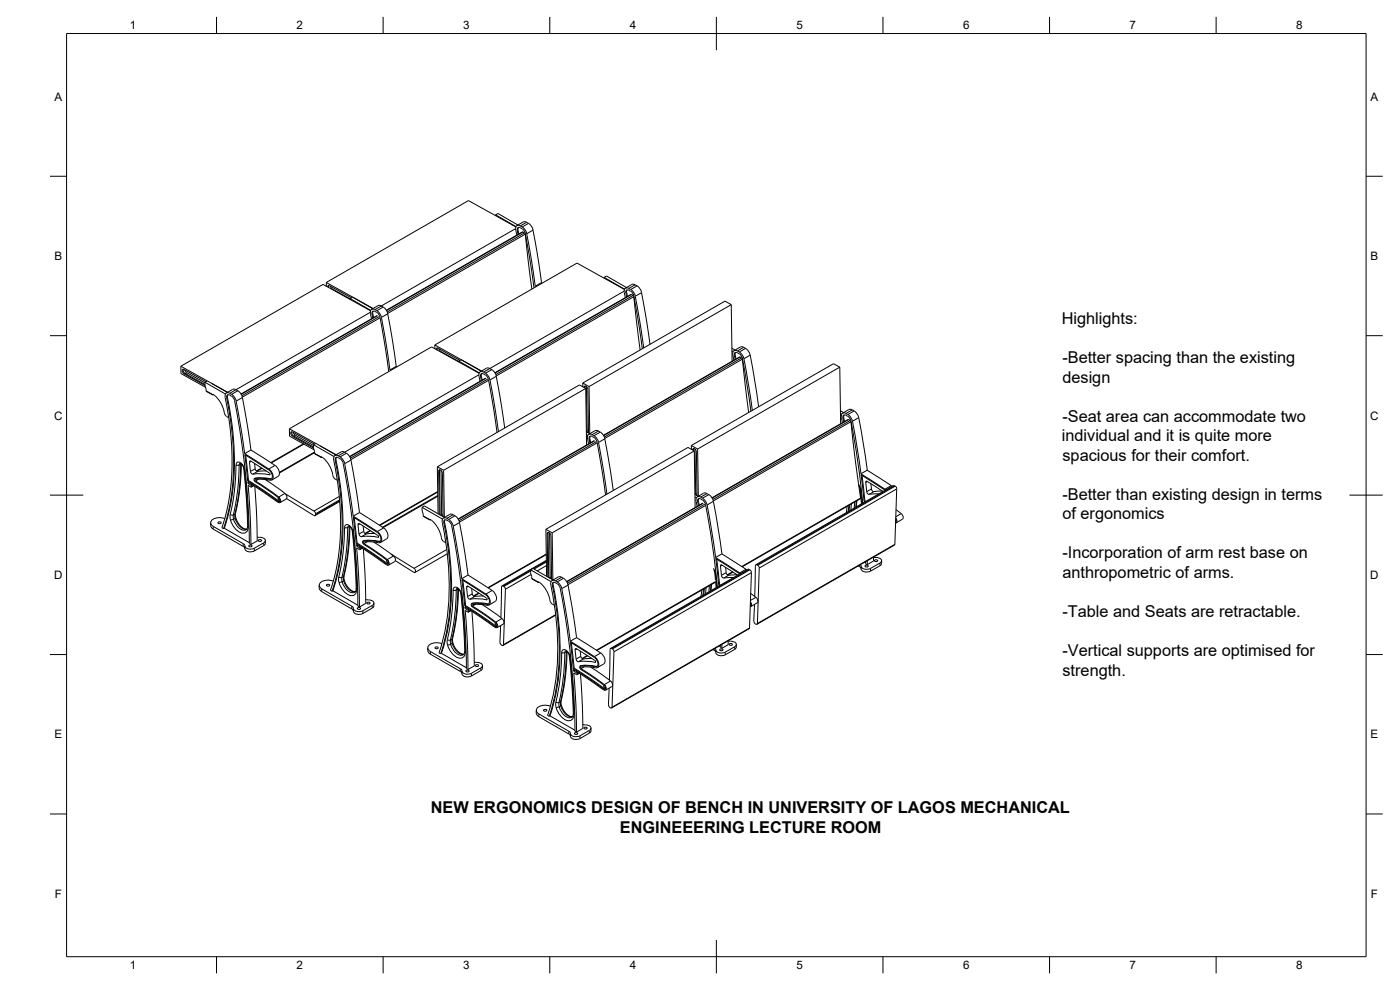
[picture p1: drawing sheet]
<svg xmlns="http://www.w3.org/2000/svg" width="420mm" height="297mm" viewBox="0 0 420 297" stroke-linecap="round" stroke-linejoin="round" font-family="sans-serif">
<!-- layer: Visible -->
<g fill="none" stroke="#000" stroke-width=".3">
<path d="M148.7 64.5l.7-.4 6 3.4M148.7 64.5v.2M148.7 64.5l6.2 3.5M154.7 68.6l-40.3 23.2 1.3 1 .7 1.4 2.5 15.7M154.8 69.1l.3 1.5M154.8 69a.94 .94 0 0 1 .1-1.2 .94 .94 0 0 1 1.2 0l1 .6 .9 1.2 1.2 6.9 1.4 9.4M154.8 68.1l-14.2-7.9-42.7 24.6M155.2 67.7l1.8-1.1a2.97 2.97 0 0 1 3 2.4l2.5 15.8M155.5 70.3l-.3-1.5a.57 .57 0 0 1 .3-.6 .57 .57 0 0 1 .7 .1l.8 .6 .6 1.1 2.7 16.4M155.6 68.2a2.06 2.06 0 0 0 .1 2M97.9 84.8l14.1 7.7M97.9 84.8v1.1"/>
<path d="M98.7 85.6v.7M98.9 85.7l6.6 3.7M98.9 85.7h-.4l-.2 .4M99.1 85.8l.7 .9M99.7 86.7l5.4 3M105.1 89.6l.7-.4 6 3.4M105.1 89.6v.3M105.1 89.6l6.2 3.5M111.1 93.7l-40.3 23.2 1.3 1 .7 1.4 2.5 15.7M111.2 93.2l-14.3-7.9-42.6 24.6M112 93.3l-.2 .5 .3 1.5M113.1 93.2l-.5-.3a.95 .95 0 0 0-1.3 .1 .95 .95 0 0 0-.1 1.2l.3 1.5"/>
<path d="M113.1 93.8l-.5-.4a.71 .71 0 0 0-1 .2 .71 .71 0 0 0 .1 1l.2 .8M113.1 93.2l.7 .6 .7 1.4 2.5 15.8M113.1 93.8l.6 .5 .3 .8M113.2 94.7l-40.9 23.5M113.4 91.7l-1.9 1.1M113.4 91.7l1 .1M114 95.1l2.6 16.4M159.6 86.7l-2-16.6-.7-.5-41 23.5M160.6 85.9l.3 .1M162.5 84.8l.3 .1M162.5 84.8l-1.9 1.1M181.3 83.2l.7-.4 6 3.5"/>
<path d="M181.3 83.2v.3M181.3 83.2l6.2 3.6M187.3 87.4l-40.3 23.2M187.4 87.8l.3 1.5M187.4 87.8a.95 .95 0 0 1 .1-1.2 .95 .95 0 0 1 1.2-.1l1 .6 .8 1.3 2.7 16M187.4 86.9l-14.2-8-42.7 24.6M187.8 87.9l.3 1.2M188.1 87.8l.2 1.1M188.2 87l-.1 .8M188.7 87.1l.9 .5 .6 1.1 2.6 15.9M188.7 87.1a.64 .64 0 0 0-.8 0 .64 .64 0 0 0-.1 .8M189.6 85.4l-1.9 1.1"/>
<path d="M189.6 85.3l1 .1M190 88.6l-.6-.3-40.9 23.6M190 88.6l.2 .4M190.2 89l1.9 16M190.6 85.5l1.3 .9 .7 1.4 2.5 15.5M219.5 91.4l.2 17M219.5 91.4l-42.7 24.6M219.5 91.4l-1.9-1.1-42.7 24.6M54.3 109.9l7.9 4.4M54.3 109.9v2.2l7.3 4.1M55 110.8v.6l.5 .6 6 3.4M55.4 111l.7 .8 5.4 3.1"/>
<path d="M61.5 114.7v.8M61.5 114.7l6.1 3.5M61.5 115.5l.4 1.2M61.8 114.5l-6.8-3.7a.75 .75 0 0 0-.3 .7 .75 .75 0 0 0 .5 .7l6.3 3.5M61.8 116.7v.6M61.9 117.3l.1 .1M61.9 117.4l1.9 1.1M62.2 114.3l-.7 .4M62.2 114.3l6 3.4M63.5 115l4.8 2.7M63.7 118.3l.2 .1M63.8 118.3l.3 .1"/>
<path d="M63.9 118.4v-.1a8.2 8.2 0 0 1 3.4 5.6M63.9 118.3v.1M68 119.4a76.9 76.9 0 0 1-.4 37.7l-.5 1.5M68 119.4v-.3a.57 .57 0 0 1 .3-.6 .57 .57 0 0 1 .7 0l.8 .6 .6 1.1M68.4 118.4l-.1 .3a94.8 94.8 0 0 1 1.4 30l-1 5.1-1.4 4.7M70.8 116.9l-.7-.2-2.2 1.2M117 111l.3 .1M118.9 109.9l.2 .2M118.9 109.9l-1.9 1.1M130.5 103.5l14 7.8M130.5 103.5v1.1M130.9 104.8l.2-.3h.4l6.5 3.6"/>
<path d="M131.2 104.4l.1 .6M131.7 104.6l.6 .9 5.4 3M137.7 108.3l.7-.4 6 3.5M137.7 108.3v.3M137.7 108.3l6.1 3.6M143.7 112.5l-40.3 23.2M143.8 112l-14.3-7.9-42.7 24.6M144.6 112.1l-.2 .5 .3 1.4M145.7 113.5l-40.8 23.5M146.6 113.9a2.12 2.12 0 0 0-2.2-1.7l-.2 .5 .3 1.5M146.6 113.9l2.6 15.8M147 110.6l1.3 .9 .7 1.4 2.5 15.5"/>
<path d="M147 110.6l-.8-.2-2.1 1.2M147 114l2.6 15.5M147 114a3 3 0 0 0-2.8-2.5 2.13 2.13 0 0 0-.2 2.5l.1 .4M174.9 114.9v1.2M174.9 114.9l1.9 1.1M175.3 116.2v.1M175.3 116.2v-.2a.74 .74 0 0 1 .9 .1 .74 .74 0 0 1 .2 .8l.2 13M175.6 115.8v.6M175.8 116.6l.2 16.9M175.8 116.6l-42.7 24.5M175.8 116.6l-1.9-1.1-42.6 24.6M176 116l.2 13.4"/>
<path d="M176.8 116l.2 14.1-1-.5M219.6 104.5l1 .5M219.7 105.3l.3 .2M219.9 106.6l.3 1.5M220.3 105.2l1.9-1.1a2.91 2.91 0 0 1 2.9 2.5l2.6 15.4M220.6 107.8a1.97 1.97 0 0 1 .2-2.1 2.64 2.64 0 0 1 2.2 3l2.4 14.7M220.8 105.7l-.2 .5 .3 1.5M221.3 105.3l1.3 1 .7 1.3 2.5 15.5M221.3 105.3a.95 .95 0 0 0-1.2 .1 .95 .95 0 0 0-.2 1.2M221.9 107.1l-40.8 23.5M221.9 107.1h.2M222.1 107.1l.5 .3"/>
<path d="M222.6 107.4l.2 .4 1.9 16M252 110.2l.3 16.9M252 110.2l-42.6 24.5M252 110.2l-1.9-1.1-42.6 24.6M67.3 123.9l.7 1.1M68 125l.6 .3M70.4 120.2a228.7 228.7 0 0 1 4.4 42.9l.5 .3M72 139l.6 .4 .5 1.1M72.4 139.2l-.4 7.2-1.4 8.3 .5 1.5 .7 1.1 1.2 1.2 1.1 .3M73.4 136.1l7.3 4.6M73.4 136.1l-2.5-15.7a3 3 0 0 0-2.8-2.6l-.5 .7a87.8 87.8 0 0 1 .7 33.5l-1.7 6.4 .5 .2M73.7 136.6l.9 7.6"/>
<path d="M75.3 135l7.2 4.6a2.33 2.33 0 0 1 1 3.3l-1.9 1.1M75.3 135l-1.9 1.1M75.4 138.4l5.5 3.6v.4a14.1 14.1 0 0 0-5.2-.1l-.5-.8M75.4 138.4l-.4-.1-.1 .4 .3 2.8M76.4 139.1l.2 1.7 .4 .6 2.9-.1M86.8 128.7l8 4.4M86.8 128.7l.1 2.2 7.3 4M87.6 129.5v.7l.5 .6 6 3.3M87.8 130.9l6.3 3.5M87.8 130.9a.75 .75 0 0 1-.5-.6 .75 .75 0 0 1 .3-.8l6.8 3.8M88 129.7l.7 .9 5.4 3M91.2 133.3l-9.8 5.6"/>
<path d="M94.1 133.4l6.1 3.6M94.1 133.4l.7-.4 6 3.5M94.1 133.4v.9M94.1 134.3l.4 1.8 1.9 1.1M94.4 135.8l-10.5 6.1M94.4 135.6l-10.6 6.1M96.1 133.8l4.8 2.6M96.4 137.2h.2M96.4 137.2v-.1a8.2 8.2 0 0 1 3.5 5.6M96.5 137.1l-.1 .1M101 137.2l-.2 .5a80.3 80.3 0 0 1 .1 36.4l-1 3.2M102.1 137.6l-.6-.3a.65 .65 0 0 0-.8 .1 .65 .65 0 0 0-.1 .8 76.9 76.9 0 0 1-.4 37.7l-.5 1.5"/>
<path d="M102.1 137.6l.6 .6 .3 .8M103 139a228.7 228.7 0 0 1 4.4 42.8l.5 .3M103.4 135.7l.5 .3M103.4 135.7l-.8-.2-2.1 1.2M104 136l.7 .6 .6 1.4M105.3 138l2.6 15.8M176 130.4l.4 .2M176.6 129.2l-.6 .3 .6 .4M176.8 131.8l.2 1.1M177 131.7l.3 1.1M177.2 130.8l-.2 .9M177.7 131l.9 .5 .6 1.1"/>
<path d="M177.7 130.9a.64 .64 0 0 0-.8 .1 .64 .64 0 0 0-.1 .8M178.3 132.2l-40.8 23.5M179.2 132.6l2.5 15.9M179.6 129.3l1.3 1 .6 1.4 2.5 15.5M179.6 129.3l-.8-.2-2.1 1.2M179.6 132.8l2.6 15.5M179.6 132.7a3 3 0 0 0-2.8-2.4 2.13 2.13 0 0 0-.2 2.5v.4M207.5 133.7v1.1M207.5 133.7l1.9 1M207.9 135v-.2a.74 .74 0 0 1 .8 0 .74 .74 0 0 1 .3 .8l.2 13.1M208.2 134.6l-.1 .6M208.4 135.3l.2 17"/>
<path d="M208.4 135.3l-42.7 24.6M208.4 135.3l-1.9-1.1-42.7 24.6M208.6 134.8l.2 13.3M209.4 134.7l.2 14.2M252.2 123.2l1 .6M252.2 124.1l.4 .2M253.4 124.5l-.2 .5 .2 1.5M253.9 124.1l1.3 .9 .6 1.4 2.6 15.8M253.9 124a.95 .95 0 0 0-1.2 .1 .95 .95 0 0 0-.2 1.2l.3 1.5M254.4 124.9l-.5-.3a.71 .71 0 0 0-1 .2 .71 .71 0 0 0 .1 .9l.2 .9M254.5 124.9l.3 .3a3.9 3.9 0 0 1 .9 2.7l1.9 11.7 1.3 11.4M254.7 125.9l.4 .3"/>
<path d="M254.7 125.9l-41 23.5M255.2 126.2l.2 .3 1 9.1 1.9 13.8M256.3 123.3l-1.3-.5-2.1 1.2M256.3 123.3l.8 .6 .6 1.4 2.6 15.8M63.2 156.9v.8M63.2 157.7l.2 .5 .6 .5 9.3 5.4a1.94 1.94 0 0 0 3 1.2l2.8-1.6 .6-.7M65.5 156.6h.5l.4 .3-.6 .2-.4-.2zM67.3 158.5l7.5 4.3M67.3 158.5l-.2 .1M67.4 155.6a3.4 3.4 0 0 0-4.1 .9 1.19 1.19 0 0 0 .7 1.4l9.3 5.4a1.93 1.93 0 0 0 3 1.2l2.8-1.6a.77 .77 0 0 0 .5-.9 .77 .77 0 0 0-.7-.6l-1.7-.3M73.1 140.5l.2 .1M73.1 140.5l.9 9.2 .3 8"/>
<path d="M74.3 157.7l.2 .3M74.3 157.7l-.1 .8-.3 .5M74.3 144.3l9.1 6.1M74.4 145v-.4l9 6.1 .5 .1a1.09 1.09 0 0 0-.3-1.7M74.4 145l.9 .6M74.6 144.2l9 6.1M74.6 144.2l-.3 .1M74.8 144.9l-.4 .1M75.3 145.6l.1 .5-.9-.5 .6 9 .2 8.8M76.1 145.7l-.7 .5M76.3 143.6a8.8 8.8 0 0 1 4.9 .1M76.4 143.6l-.2 .3 .3 .6 7.1 4.9"/>
<path d="M76.5 145.9l.6 9.9 .1 6.5-1.9 1.1M76.5 143.6l2.5-.1 2 .3 .5-.2M76.5 143.6h-.1M78.7 140.5l-1.7 .9M79.5 143.8l6 4.2M80 143.9l-.2 .1M80.3 144l-.3 .2M80.7 140.7a2.45 2.45 0 0 1 .9 3.3l-.6 .1M81 143.8h.3a1.83 1.83 0 0 0-.6-2.8l-7.2-4.6 .8 7.9M81 144.1l-2.6-.3-1.9 .2 .2 .3 6.9 4.8M83.4 150.4h.1M83.6 149.4h.1"/>
<path d="M83.6 149.4a.58 .58 0 0 1 .5 .5 .58 .58 0 0 1-.5 .6l-.2-.1M83.6 150.3l-.2 .1M83.6 150.3l.4 .1M83.6 149.4l-.1 .4 .5 .2M85.5 148l-1.9 1.1M85.5 148l.5 .7v.8l-2 1.3M85.7 148.2l8.5 5.1a.86 .86 0 0 1 .2 1.4h-.2M86 149.6l8.2 5.1M99.9 142.7l.5 .8 .8 .6M102 150.5l-7.5 4.2M104.6 157.8l.6 .4 .5 1M105 158l-.4 7.2-1.4 8.2 .4 1.5 .7 1.2 1.3 1.2 1 .2"/>
<path d="M105.7 159.2l.8 9.3 .4 8.1 .2 .2M105.7 159.2l.2 .2M106 154.9l7.2 4.6a2.45 2.45 0 0 1 1 3.2l-.6 .2M106 154.9l-2.6-15.8a3.1 3.1 0 0 0-2.8-2.5l-.5 .7a87.9 87.9 0 0 1 .8 33.4l-1.7 6.4 .5 .3M106.3 155.3l.9 7.6M107.9 153.8l7.2 4.6a2.33 2.33 0 0 1 .9 3.3l-1.9 1.1M107.9 153.8l-1.9 1.1M107.9 157.1l5.6 3.6-.1 .5a14.1 14.1 0 0 0-5.1-.2l-.6-.8M107.9 157.1h-.3l-.2 .4 .3 2.7M109 157.8l.2 1.8 .4 .5h2.9M111.2 159.2l-1.6 1M112.1 159.8l-.5 .3"/>
<path d="M126.7 152.2l.7-.4 6 3.5M126.7 152.2v.8M126.7 152.2l6.1 3.6M126.7 153l.3 1.9 2 1.1M129 155.9l-.1-.1 .3 .1M129 155.9v-.1a9.4 9.4 0 0 1 3.7 6.2l1.1 .9M129.1 155.9h-.1M131.3 140.1l.2 14M131.3 140.1l1.8 1M131.4 147.6l-17.4 10.1M131.4 148.7l-16.6 9.5M131.6 141.4l.2 13"/>
<path d="M131.7 141.4v-.2a.74 .74 0 0 1 .8 0 .74 .74 0 0 1 .3 .8l.2 13M132 140.9l.1 13.6M132.3 154.6l.7 .3M132.4 141.1l.1 13.4M132.8 154.4l-.5 .2M133 154.3h-.2M133.1 141.1l.2 14.1M133.2 156.9v-.3a.57 .57 0 0 1 .3-.6 .57 .57 0 0 1 .6 .1l1.1 .9a164.1 164.1 0 0 1 3.6 22.6l.8 9.2 .4 11.8 .5 .3M133.2 156.9a75.6 75.6 0 0 1-.9 39.2M133.4 156.8a75.6 75.6 0 0 1-.9 39.2M133.6 156l-.2 .8M136.5 154.8l-1.3-.6-2.1 1.2"/>
<path d="M136.5 154.7l.8 .7 .6 1.4M137.9 156.8l2.6 15.7M163.8 158.8l.2 14.1M163.8 158.8l1.9 1.1M164.5 159.7l.2 13.6M164.9 159.9l.2 13.4M165.7 159.9l.2 14.1-5.9-3.4-.8 .4M208.6 149.1l.4 .3M208.6 148.3l1 .6M209 148l-.4 .3 .6 .3M209.2 147.9l-.2 .1M209.2 151.9a3.7 3.7 0 0 1 0-2.8 2.44 2.44 0 0 1 2.9 1.9l1.3 7.1 1.4 9.2"/>
<path d="M209.3 149.1l1.9-1.1a2.91 2.91 0 0 1 2.9 2.4l2.6 15.8M209.6 151.7a1.97 1.97 0 0 1 .1-2.1l1.4 .7a3.9 3.9 0 0 1 1 2.7l1.9 11.7 1.3 11.4M209.7 149.6l-.1 .5 .2 1.5M210.9 151l-40.8 23.5M254.2 151.9l-.2 1.9M254.8 151.6l-.2 1.9M255 151.5l-.2 1.8M257.2 150.2l-.2 1.9M257.7 145.7l.4 .8M258.1 146.5l.2 .2M258.1 146.5l.4 4.7M258.3 149.4l-35.5 20.7"/>
<path d="M258.4 142.2l7.5 4.8M258.7 142.6l.8 7.6M259.3 150.4l.3 .2M259.3 150.7h.1M259.5 150.2l.3 .2M259.5 150.2l-.2 .2M260.2 141.1l7.6 4.8M260.2 141.1l-1.8 1.1M261.4 145.1l.1 1.6M261.5 146.7l.3 .6 .4 .2M264.9 147.4l-2.6 .1M265 147.5l-4.9-3.1-.3 .4 .3 2.2a1.13 1.13 0 0 0 .4 1.2 1.13 1.13 0 0 0 1.3 0h1.9"/>
<path d="M265.7 147.1h.1M265.7 147.1l-7.3-4.7 .9 7.9M268.8 156.4l.1 .1M268.8 155.7l.2 .6-.2 .3M268.8 155.4l.4 1-.4 .5M268.9 152.9l1.6 1.2M268.9 156.1l-.1 .1M270.5 154.1l-1.7 1M270.5 154.1l.5 .7v.8l-2.1 1.3M73.5 163.8v.8M74.8 163.6l.5-.1 .3 .4-.6 .2-.3-.2zM77.6 162l.5-.1 .4 .3-.6 .3-.4-.3z"/>
<path d="M79.6 162.2v.8M95.8 175.6v.8M95.8 176.4l.2 .6 .6 .5 9.2 5.4a1.94 1.94 0 0 0 3.1 1.2l2.8-1.7 .5-.6M98.1 175.4l.5-.1 .3 .4-.6 .2-.3-.2zM99.9 177.3l7.5 4.3M99.9 177.3l-.2 .1M100 174.4a3.4 3.4 0 0 0-4.1 .9 1.19 1.19 0 0 0 .7 1.4l9.2 5.4a1.93 1.93 0 0 0 3.1 1.1M106.9 176.5l-.1 .7-.4 .5M106.9 163.1l9 6.1M107 163.8l1 .7-.1 .4-.9-.5 .7 8.9 .2 8.8M107 163.8v-.4l9 6M107.2 162.9l9 6.1"/>
<path d="M107.2 162.9l-.3 .2M107.3 163.6l-.3 .2M108.7 164.5l-.8 .4M108.9 162.4l-.1 .4 .4 .6M108.9 162.4l2-.2 2.6 .4M109.1 164.7l.5 9.9 .2 6.4-1.9 1.1M109.2 162.2l-.3 .2M109.2 163.4l7 4.7M109.3 162.2h-.1M109.3 162.2l1.9-.1 2.9 .3M109.8 179.9a2.75 2.75 0 0 1 2.4 1l-.5 .7-2.8 1.7M112.1 162.6l6 4.2"/>
<path d="M113.5 162.6l.4-.1a1.86 1.86 0 0 0-.6-2.7l-7.3-4.6 .9 7.9M113.6 162.9l-2.6-.4-2 .2 .2 .4 7 4.8M113.8 162.4l-.3 .2M116.2 168.1h.1M116.2 168.1a.58 .58 0 0 1 .4 .6 .58 .58 0 0 1-.5 .6l-.1-.1M116.2 168.1l-.1 .4 .5 .3M116.2 167.9l.5 .6a.74 .74 0 0 1-.2 1.1l-.5-.2M116.5 169.2l-.3-.2-.3 .2M117.3 166.3l7 4.2M118.1 166.8l-1.9 1.1M118.1 166.8l.6 .9-.2 .8M118.5 168.5l-1.9 1.1"/>
<path d="M118.7 168.2l5.8 3.6 .2-.6-.4-.7M134.1 164.9l-9.8 5.6M134.2 166.2l-9.7 5.6M137.1 176.5l.8 .5 .4 1M137.6 176.8l-.4 7.2-1.4 8.2 .4 1.5 .8 1.2 1.2 1.1 1 .3M138.3 178l.2 .1M138.3 178l.8 9.2 .4 8.1M138.6 173.6l7.2 4.7M138.6 173.6l-2.6-15.7a3 3 0 0 0-2.8-2.5l-.5 .6a85.3 85.3 0 0 1 .6 34.6l-1.5 5.3 .4 .3M138.9 174.1l.8 7.6M140.3 179l.6 .8a15.4 15.4 0 0 1 5.3 .1l-.2-.5M140.5 172.5l7.2 4.7a2.36 2.36 0 0 1 .9 3.3"/>
<path d="M140.5 172.5l-1.9 1.1M140.5 175.9l5.5 3.5M140.5 175.9h-.4l-.1 .4 .3 2.7M141.6 176.6l.2 1.8 .4 .5 2.9-.1M143.8 178l-1.6 .9M145.8 178.2a2.45 2.45 0 0 1 1 3.3l-.7 .1a9.8 9.8 0 0 0-4.5-.1l.2 .4 7 4.8M151 175.8l.4 .4 .3 .6-.6 16.6M151 175.8h-.2l-.3 .3-.2 9.2M159.2 171v.8M159.2 171l6.2 3.5M159.3 171.8l.3 1.8 1.9 1.2M161.6 174.7l-.1-.1 .2 .1"/>
<path d="M161.6 174.7v-.1a8 8 0 0 1 3.4 5.4M161.7 174.6l-.1 .1M161.8 174.7h-.1M163.9 166.4l-17.3 10M164 168.1l-13.4 7.7M164.4 173.1l-.1-13.2a.74 .74 0 0 1 .8 .1 .74 .74 0 0 1 .3 .8l.1 13M164.9 173.4l.6 .3M165 180l.1 .2M165.3 173.1l-.4 .3M165.5 173.1h-.2M165.8 175.7a75.6 75.6 0 0 1-1 39.2M166 175.5a75.6 75.6 0 0 1-.9 39.3"/>
<path d="M166.1 174.7l-.1 .8M166.7 174.8l.5 .4M166.7 174.8a.64 .64 0 0 0-.8 .1 .64 .64 0 0 0-.1 .8M167.2 175.1l.6 .6a163.8 163.8 0 0 1 3.6 22.7l.8 9.1 .4 11.9 .4 .3M168.6 173.2l1.2 1 .7 1.3 2.5 15.8M168.6 173.2l-.8-.2-2.1 1.2M210.6 177l-.2 1.9M211.2 176.7l-.2 1.9M211.4 176.6l-.2 1.8M213.6 175.4l-.2 1.8M214.2 171l.3 .6M214.5 171.6l.2 .2"/>
<path d="M214.5 171.6l.2 2.5M214.8 174.6l.1 1.7M214.8 174.7l-35.7 20.5M214.8 167.6l7.2 4.6M214.8 167.6l.9 7.9M215.1 167.7l.8 7.6M215.7 175.8h.1M215.9 175.4l.3 .1M215.9 175.4l-.2 .1 .3 .2M217.8 170.2l.1 1.6M217.9 171.8l.6 .8 2.8-.1M220 171.6l-1.6 1"/>
<path d="M221.4 172.6l-4.9-3.1-.3 .4 .3 2.2a1.12 1.12 0 0 0 .4 1.2 1.12 1.12 0 0 0 1.3 0h1.9M222.1 172.2h.1M223.9 170.8l-7.3-4.6-1.8 1.1 7.5 4.8M223.9 170.8l.2 .2M224.5 170.8l-41.3 23.8M224.5 170.8h.3M224.8 170.8l.5 .4 .2 .6-.6 16.6M225.3 178l1.6 1.2M226.7 169.7l-.2 9.3M226.7 169.8l.1-.3a.92 .92 0 0 1 1.1 .9l-.6 16.7M226.9 179.2l-1.7 1M226.9 179.2l.5 .7v.8l-2.1 1.3"/>
<path d="M257.6 169.8l.6 .4 .2 .4M258.2 169.4l.2 .4M259.5 168.7l.3 .2M259.7 169.7l.5-.1 .4 .3-.6 .2-.4-.2zM259.8 169.1l.4 .3M259.8 168.5v.6M260.3 168.2v1.2M262.6 168h.4l.4 .3-.6 .2-.4-.2zM262.9 167.3l.9 .1a.78 .78 0 0 1 .8 .7 .78 .78 0 0 1-.5 .8l-2.8 1.6a2.06 2.06 0 0 1-2.9-.7M262.9 167.3l-.7-.1v1.1l-2 1.1M264.6 168.2l-.2 1.3-3.1 1.9a2.08 2.08 0 0 1-2.9-.7v-.8M268.4 163.6l-41.2 23.7"/>
<path d="M268.6 163.3l-.2 .2M268.6 163.3l.5-16.6a1.01 1.01 0 0 0-1-1l-41.3 23.7M268.6 163.3l-41.3 23.8M106 182.6v.8M107.4 182.4l.5-.1 .3 .3-.6 .2-.4-.2zM110.2 180.7h.5l.3 .3-.6 .2-.3-.2zM112.2 181v.8M128.4 194.4a1.62 1.62 0 0 0 .7 1.9l9 5.2 .5 .6M130.7 194.2l.5-.1 .3 .3-.6 .2-.3-.2zM132.2 196.2l.3-.2 7.5 4.3M132.6 193.1a3.4 3.4 0 0 0-4.2 1 1.19 1.19 0 0 0 .7 1.4l9.3 5.3a1.93 1.93 0 0 0 3.1 1.2l2.8-1.6a.77 .77 0 0 0 .5-.9 .77 .77 0 0 0-.7-.6l-1-.2M139.5 181.8l9 6.1"/>
<path d="M139.5 195.3l.2 .2M139.5 195.3l-.2 .8-.3 .4M139.6 182.5l.9 .6v.5M139.6 182.5l-.1-.4 9 6.1M139.7 181.7l9.1 6.1M139.7 181.7l-.2 .1M139.9 182.4l-.3 .1M140.6 183.6l-1-.5 .6 9 .3 8.8M141.3 183.2l-.8 .5M141.5 181.1a8.8 8.8 0 0 1 4.9 .1M141.5 181.1l-.1 .5 .4 .5 6.9 4.8M141.6 183.4l.6 9.9 .1 6.5-1.8 1.1"/>
<path d="M141.6 181.1l4.7 .1M141.6 181.1h-.1M141.8 181.4h-.1M142.3 198.6l.8 .1M142.8 199.5l.5-.1 .3 .4-.6 .2-.3-.2zM144.7 181.4l6 4.2M144.8 199.7v.8M146.1 181.3h.4a1.86 1.86 0 0 0-.6-2.8l-7.3-4.6 .9 7.9M146.7 181.2h-.3M148.5 187.9h.1M148.6 180.5l-1.9 1.1M148.7 186.9h.1"/>
<path d="M148.7 186.9a.58 .58 0 0 1 .5 .6 .58 .58 0 0 1-.5 .5l-.2-.1M148.8 187.8l-.3 .1M148.8 187.8l.3 .1M148.8 186.9l-.2 .4 .5 .3M148.8 186.7l.5 .6a.74 .74 0 0 1-.2 1l-.6-.1M150.2 187.7l-.2 5 .6 .9 .2 .1 .3-.3M150.7 185.6l-1.9 1.1M150.7 185.6l.5 .6v.9l-2 1.2M165 180.2l.5 .9 .9 .5M166.8 184.4l-15.7 9M166.8 184.6l-15.8 9.1M169.7 195.3l.7 .5 .5 1"/>
<path d="M170.2 195.5l-.5 7.2-1.3 8.2 .4 1.6 .7 1.2 1.3 1.1 1 .3M170.9 196.8l.1 .1M170.9 196.7l.8 9.3 .4 8M171.2 192.4l7.2 4.6a2.45 2.45 0 0 1 1 3.3l-.7 .1M171.2 192.4l-2.6-15.8a3 3 0 0 0-2.8-2.5l-.5 .7a85.3 85.3 0 0 1 .5 34.6l-1.5 5.2 .5 .3M171.5 192.9l.8 7.6M173 191.3l7.3 4.6a2.33 2.33 0 0 1 .9 3.3l-1.9 1.1M173 191.3l-1.8 1.1M173.1 194.7l5.4 3.5 .3 .3-.2 .2M173.1 194.7l-.4-.1-.1 .4 .3 3 .6 .5a13.3 13.3 0 0 1 5.1 .2M174.1 199.9l-.1 .5 .4 .5 6.9 4.8M174.1 195.3l.3 1.8 .3 .5h3"/>
<path d="M174.2 199.8h2.5l2 .3M174.2 199.8l-.1 .1M174.3 199.7l2-.1 2.6 .3M174.3 199.8l-.2 .1M176.4 196.8l-1.6 .9M178.9 199.9l-.2 .2M179.2 199.9h-.3M183.6 194.6l.2 .1M183.6 194.6l-.3-.1-.2 .4-.2 9.2M183.8 194.7l.5 .8M184.3 195.6l-.6 16.6M214 194.9l.3 .2"/>
<path d="M214.3 195.1l.5 .7M214.6 194.5l.2 .5M215.9 193.8l.3 .2M216.1 194.8l.5-.1 .4 .4-.6 .2-.4-.2zM216.2 193.6v.7l.4 .2 1.9-1.1v-1.1a2.75 2.75 0 0 1 2.5 1l-.5 .7-2.8 1.7a2.06 2.06 0 0 1-2.9-.7M216.6 193.3l.1 1.2M219 193.2l.4-.1 .4 .3-.6 .2-.4-.2zM221 193.4l-.2 1.2-3.1 1.9a2.08 2.08 0 0 1-2.9-.7v-.8M224.8 188.7l-41.3 23.7M224.9 188.4l-41.2 23.8M225 188.4l-.2 .2M225.2 180.9l.1 .5-.1 .3"/>
<path d="M225.2 181.6h.1M225.2 180.5l.4 1-.4 .5M226.4 181.3l-.2 5.1 .5 .8 .3 .1 .3-.2M138.6 201.3v.8M140 201.1h.4l.4 .3-.6 .2-.4-.2zM144.8 200.5l-.5 .7-2.8 1.6a2.08 2.08 0 0 1-2.9-.7M160.9 213.1a1.63 1.63 0 0 0 .8 1.9l9 5.2M163.3 212.9l.4-.1 .4 .4-.6 .2-.4-.2zM164.8 214.9l.3-.1 7.5 4.3M165.2 211.9a3.4 3.4 0 0 0-4.2 .9 1.17 1.17 0 0 0 .7 1.4l9 5.2M170.7 219.4l.3 .2a1.93 1.93 0 0 0 3.1 1.2M172.1 200.6l9 6.1"/>
<path d="M172.1 214l.2 .3M172.1 214l-.2 .9-.3 .3M172.1 201.3l.9 .5 .1 .6-.9-.5 .6 9 .2 8.8M172.1 201.3v-.4l9 6.1M172.3 200.5l9 6.1M172.3 200.5l-.2 .1M172.5 201.1l-.4 .2M172.5 219.9l.5-.1 .4 .4-.6 .2-.4-.2zM173.9 202l-.8 .4M174.2 202.2l.6 9.9 .1 6.5-1.9 1.1M174.3 200.2l2.5-.1 1.9 .3M174.3 200.1l.1 .5 7 4.8"/>
<path d="M174.9 217.4a2.75 2.75 0 0 1 2.5 1l-.5 .7M175.4 218.3l.4-.1 .4 .3-.6 .2-.4-.2zM176.9 220l-2.8 1.6M176.9 219.1l-2.8 1.7M177.2 200.1l6 4.2M177.4 218.5l-.1 1-.4 .5M178.7 200.1l.3-.1a1.86 1.86 0 0 0-.6-2.7l-7.2-4.6 .9 7.9M181.1 206.7h.1M181.3 205.7h.1M181.3 205.6a.58 .58 0 0 1 .5 .6 .58 .58 0 0 1-.5 .6l-.2-.1M181.3 206.6l-.2 .1M181.3 206.5l.4 .2"/>
<path d="M181.3 205.7v.5l.4 .1M181.4 205.4l.4 .6a.74 .74 0 0 1-.1 1.1l-.6-.2M182.8 206.5l-.2 5 .5 .9 .3 .1 .3-.3M183.2 204.3l-1.8 1.1M183.2 204.3l.6 .9-.2 .8M183.6 206l-1.9 1.1M170.7 220.2l.3 .2a1.94 1.94 0 0 0 3.1 1.2M171.2 220.1v.8"/>
</g>
<!-- layer: Visible Narrow -->
<g fill="none" stroke="#000" stroke-width=".3">
<path d="M155.5 69.1l-.3 .1M157 69.6l-41 23.6M157.4 69.9l-41.2 23.7M157.6 70.3l-41.3 23.8M158 66.7l-1.9 1.1M158.6 67l-1.9 1.1M160 69.1l-1.9 1M99.7 86.7l-.1 .1M111.9 94.2l-.3 .1M113.3 94.7l-40.9 23.6M113.8 95l-41.2 23.7M114 95.4l-41.3 23.8"/>
<path d="M114.4 91.8l-1.9 1.1M115 92.1l-1.9 1.1M116.4 94.2l-1.9 1M188 87.8l-.2 .1M189.5 88.4l-40.9 23.5M190 88.6l-41.2 23.8M190.2 89l-41.3 23.8M190.6 85.5l-1.9 1M191.2 85.8l-1.9 1.1M192.5 87.8l-1.9 1.1M55.5 112l-.3 .2M56.1 111.9l-.5 .2"/>
<path d="M61.8 117.3l1.9 1M68.3 119.3l-.3 .1M70.8 116.9l-1.9 1.1M71.4 117.2l-1.9 1.1M72.7 119.3l-1.8 1.1M132.3 105.5l-.1 .1M144.4 112.9l-.2 .2M145.9 113.5l-40.9 23.6M146.4 113.8l-41.2 23.7M146.6 114.1l-41.3 23.8M147 110.6l-1.9 1.1M147.6 110.9l-1.9 1.1"/>
<path d="M148.9 112.9l-1.9 1.1M175.6 116.1l-.3 .1M175.7 115.8l-.1 .1M220.6 106.6l-.2 .1M222.1 107.1l-41 23.6M222.6 107.4l-41.2 23.7M222.8 107.8l-41.3 23.8M223.2 104.2l-1.9 1.1M223.8 104.5l-1.9 1.1M225.1 106.6l-1.9 1M70.8 139.5a.81 .81 0 0 1 .6-.9 .81 .81 0 0 1 .9 .3l.9 1.2a157.3 157.3 0 0 1 1.3 18.5 1.63 1.63 0 0 1-1.1 1.4 1.63 1.63 0 0 1-1.7-.4l-1.5-1.5-1-2.1M71.8 139.5h-1a68.5 68.5 0 0 1-1.7 14.9"/>
<path d="M72 139l-.2 .5M72.2 139.2a66 66 0 0 1-1.7 15l-.5 .3a67.9 67.9 0 0 0 1.8-15M72.2 139.2l-.4 .3M72.3 139.1v.1M72.3 139.2h-.1M75.4 138.4l-.5 .3M82.5 139.6l-1.8 1.1M88.1 130.8l-.3 .1M88.7 130.6l-.5 .3M91.1 133.2l-9.8 5.6M94.4 136l1.9 1.1M100.8 138l-.2 .2"/>
<path d="M103.4 135.7l-1.9 1.1M103.9 136l-1.8 1.1M105.3 138l-1.9 1.1M177 131.7l-.2 .1M178.5 132.2l-41 23.6M179 132.5l-41.3 23.7M179.2 132.9l-41.3 23.8M179.6 129.3l-1.9 1.1M180.1 129.7l-1.9 1M181.5 131.7l-1.9 1.1M208.1 134.8l-.2 .2M208.3 134.6l-.1 .1"/>
<path d="M253.2 125.3l-.2 .2M254.7 125.9l-41 23.6M255.1 126.2l-41.2 23.7M255.4 126.5l-41.3 23.8M255.8 123l-1.9 1.1M256.3 123.3l-1.9 1.1M257.7 125.3l-1.9 1.1M64 157.9v.9M69.1 154.4l.1 1.6M69.1 154.4l.9 .1M70 154.5l.1 1.3-.9 .2M70.5 155.5l-.4 .3a4 4 0 0 0 3.4 3.3l.4-.2"/>
<path d="M70.6 155.5a4 4 0 0 0 3.4 3.3M70.7 154l-.2 .5 .1 1M70.8 155.3l-.2 .2M75.6 145.4l-.3 .2M75.8 145.5l-.4 .2M76.1 145.7l-.7 .4M76.6 140.7l-1.4 .8M76.6 143.5l-.3 .1M76.7 143.4l-.2 .2M77.3 141.5l-1.4 .8M77.6 143.8l-1 .5M78.5 140.4l-1.6 .9"/>
<path d="M81 142.4l-.1 .1M101.8 149l-7.6 4.3M101.9 150l-7.2 4.2M101.9 150.2l-7.2 4.2M103.4 158.3a65 65 0 0 1-1.7 14.9M103.4 158.3h1M103.4 158.3a.81 .81 0 0 1 .5-.9 .81 .81 0 0 1 1 .3l.6 .8 .4 .9M104.4 158.3a66 66 0 0 1-1.8 15M104.6 157.8l-.2 .5M104.8 158a66 66 0 0 1-1.7 15M104.8 158l-.4 .3M104.8 157.9v.1"/>
<path d="M104.9 157.9l-.1 .1M105.9 159.4l.8 8.8 .4 8.6M108 157.2l-.6 .3M109.2 159.4l-1.5 .8M111.1 159.2l-1.6 .9M112.2 159.9l-.2 .1M115.1 158.4l-1.9 1.1M127 154.8l1.9 1M131.4 147.5l-17.5 10.1M131.4 148.9l-16.4 9.4M131.9 141.2l-.3 .2M132.1 141l-.2 .1"/>
<path d="M133.4 156.8l-.2 .1M136 154.4l-1.9 1.1M136.5 154.8l-1.9 1.1M137.9 156.8l-1.9 1.1M164.5 160l-.3 .1M164.6 159.7l-.1 .1M209.6 150.4l-.2 .2M211.1 151l-41 23.6M211.5 151.3l-41.2 23.7M211.8 151.6l-41.3 23.8M212.2 148.1l-1.9 1.1M212.7 148.4l-1.9 1.1"/>
<path d="M214.1 150.4l-1.9 1.1M255.5 151.2l-.2 1.8M256.5 150.6l-.1 1.8M257 150.3l-.2 1.9M257.7 145.4l.6 1.3M258.3 149.4l-35.7 20.6M258.3 146.7l.4 4.4M260.3 144.5l-.5 .3M261.5 146.7l-1.4 .8M262.3 147.5l-1.5 .8M267.5 145.7l-1.9 1.1M268.4 145.7l-41.2 23.8"/>
<path d="M268.6 145.9l-41.2 23.7M269.1 146.7l-41.2 23.7M73 163.1v.8M76.3 164.5v.8M79.1 162.9v.8M96.6 176.7v.8M101.7 173.1v1.7M101.7 173.1l.9 .2M101.7 174.7a4.9 4.9 0 0 0 4.2 4 1.69 1.69 0 0 0 1.2-1.9M101.8 174.7l.9-.1a4 4 0 0 0 3.4 3.2l.3-.1M102.6 173.3l.1 1.2M103.1 173l-.5 .3"/>
<path d="M103.1 173v1.3M103.1 174.3l-.4 .3M103.1 174.3a4 4 0 0 0 3.5 3.2M103.3 172.8l-.2 .2M103.3 174l-.2 .3M108.2 164.2l-.3 .1M108.4 164.3l-.5 .2M108.7 164.5l-.7 .3M109.2 162.2l-.3 .2M109.3 162.2l-.2 .1M109.9 160.2l-1.4 .8M110.2 162.5l-1 .6"/>
<path d="M113.6 161.1l-.2 .1M137.1 176.5l-.2 .5-.6 9-1.1 6M137.4 176.7l-.5 7.8-1.3 7.2M137.4 176.8l-.7 .3-.7-.1M137.4 176.6v.1M137.5 176.7l-.1 .1M140.5 175.9l-.5 .3M141.7 178.2l-1.4 .8M142.5 179l-1.5 .8M143.7 177.9l-1.6 .9M146.2 179.9l-.2 .1M147.7 177.2l-1.9 1.1"/>
<path d="M159.2 171.1l-8.2 4.7M159.2 171.3l-8 4.7M159.3 172.4l-7.6 4.4M159.6 173.6l1.9 1M163.9 166.3l-17.5 10M164 168.4l-4 2.2M164 169.7l-2.8 1.6M164 168.6l-3.7 2.1M166 175.5l-.2 .2M168.6 173.2l-1.9 1.1M169.1 173.5l-1.9 1.1M170.5 175.5l-1.9 1.1"/>
<path d="M211.9 176.3l-.2 1.8M212.9 175.7l-.2 1.8M213.4 175.4l-.2 1.9M214.1 170.5a11.6 11.6 0 0 1 1 5.7M214.8 174.5l-35.8 20.6M216.7 169.6l-.5 .3M217.9 171.8l-1.4 .8M218.6 172.6l-1.4 .8M219.8 171.6l-1.6 .9M223.9 170.8l-1.9 1.1M224.8 170.8l-41.2 23.8M225 171l-41.2 23.7"/>
<path d="M225.5 171.8l-41.2 23.8M257.9 169.6v.4M261.3 170.5v.9M264.1 168.9v.8M105.6 181.9v.8M108.9 183.3v.8M111.7 181.6v.8M129.1 195.5v.8M134.2 191.9l.1 1.6M135.2 192l-.9-.1 1.2-7.2 .5-7.7a.81 .81 0 0 1 .5-.8 .81 .81 0 0 1 1 .3l.8 1.2a157.3 157.3 0 0 1 1.3 18.4 1.63 1.63 0 0 1-1.1 1.4 1.63 1.63 0 0 1-1.7-.4l-1.5-1.5-1-2.1M135.2 192l.1 1.3M135.2 193.3l-.9 .2"/>
<path d="M135.2 193.3a4 4 0 0 0 3.5 3.3l.3-.1M135.6 191.8l-.4 .2M135.7 191.8v1.2M135.7 193l-.5 .3M135.7 193.1a4 4 0 0 0 3.5 3.2M135.9 191.5l-.2 .3M135.9 192.8l-.2 .2M140.8 182.9l-.4 .2M140.9 183l-.4 .2M141.2 183.2l-.7 .4M141.8 181l-.3 .1M141.9 181l-.3 .1"/>
<path d="M142.8 181.3l-1 .6M168.6 195.8h.9M169.5 195.8l-.6 9-1.1 6-.5 .1-.5-.2 1.3-7.2 .5-7.7a.81 .81 0 0 1 .5-.9 .81 .81 0 0 1 1 .3l.8 1.2a157.3 157.3 0 0 1 1.3 18.5 1.63 1.63 0 0 1-1.1 1.3 1.63 1.63 0 0 1-1.7-.4 5.6 5.6 0 0 1-2.6-5.1M169.7 195.3l-.2 .5M170 195.5l-.5 7.8-1.3 7.2M170 195.5l-.5 .3M170 195.4v.1M170.1 195.5h-.1M173.1 194.7l-.5 .3M174.3 196.9l-1.4 .8M174.3 199.8l-.2 .1M174.4 199.7l-.2 .1"/>
<path d="M175 197.7l-1.4 .9M176.2 196.7l-1.6 .9M178.8 198.7h-.2M180.3 195.9l-1.9 1.1M214.3 194.7v.4M217.7 195.7v.8M220.5 194v.8M138.1 200.6v.9M141.5 202v.8M144.3 200.4v.8M161.7 214.2v.8M167.8 212.1l-.9 .2"/>
<path d="M167.8 212.1a4 4 0 0 0 3.4 3.3l.4-.2M168.2 210.5a1.08 1.08 0 0 0-.4 1.6M168.2 210.5l.1 1.3M168.3 211.8l-.5 .3M168.3 211.8a4 4 0 0 0 3.5 3.3M168.4 210.3l-.2 .2M168.5 211.6l-.2 .2M170.7 219.4v.8M173.4 201.7l-.4 .2M173.5 201.8l-.4 .2M173.8 202l-.7 .4M175.4 200.1l-1 .5"/>
<path d="M176.9 219.1v.9M174.1 220.8v.8"/>
</g>
<!-- layer: Border -->
<g fill="none" stroke="#000" stroke-width=".3">
<path d="M20 10.1h390v276.9h-390zM65 5.1v5M115 5.1v5M165 5.1v5M215 5.1v10M265 5.1v5M315 5.1v5M365 5.1v5M15 52.9h5M410 52.9h5M15 100.7h5M410 100.7h5"/>
<path d="M15 148.6h10M405 148.6h10M15 196.4h5M410 196.4h5M15 244.2h5M410 244.2h5M65 287v5M115 287v5M165 287v5M215 282.1v9.9M265 287v5M315 287v5"/>
<path d="M365 287v5"/>
</g>
<g font-size="4.9">
<text x="318.6" y="97.3">Highlights:</text>
<text x="318.9" y="109">-Better spacing than the existing</text>
<text x="318.9" y="114.8">design</text>
<text x="318.9" y="126.5">-Seat area can accommodate two</text>
<text x="318.7" y="132.4">individual and it is quite more</text>
<text x="318.9" y="138.3">spacious for their comfort.</text>
<text x="318.9" y="149.9">-Better than existing design in terms</text>
<text x="318.9" y="155.8">of ergonomics</text>
<text x="318.9" y="167.6">-Incorporation of arm rest base on</text>
<text x="318.8" y="173.4">anthropometric of arms.</text>
<text x="318.9" y="185.2">-Table and Seats are retractable.</text>
<text x="318.9" y="196.9">-Vertical supports are optimised for</text>
<text x="318.9" y="202.7">strength.</text>
<text x="129.3" y="244.1">NEW ERGONOMICS DESIGN OF BENCH IN UNIVERSITY OF LAGOS MECHANICAL</text>
<text x="186" y="249.9">ENGINEEERING LECTURE ROOM</text>
</g>
<g font-size="3.5">
<text x="39" y="8.8">1</text>
<text x="89" y="8.8">2</text>
<text x="139" y="8.8">3</text>
<text x="189" y="8.8">4</text>
<text x="239" y="8.8">5</text>
<text x="289" y="8.8">6</text>
<text x="339" y="8.8">7</text>
<text x="389" y="8.8">8</text>
<text x="16.3" y="30.2">A</text>
<text x="411.3" y="30.2">A</text>
<text x="16.3" y="78">B</text>
<text x="411.3" y="78">B</text>
<text x="16.2" y="125.9">C</text>
<text x="411.2" y="125.9">C</text>
<text x="16.2" y="173.7">D</text>
<text x="411.2" y="173.7">D</text>
<text x="16.3" y="221.6">E</text>
<text x="411.3" y="221.6">E</text>
<text x="16.4" y="269.4">F</text>
<text x="411.4" y="269.4">F</text>
<text x="39" y="290.8">1</text>
<text x="89" y="290.8">2</text>
<text x="139" y="290.8">3</text>
<text x="189" y="290.8">4</text>
<text x="239" y="290.8">5</text>
<text x="289" y="290.8">6</text>
<text x="339" y="290.8">7</text>
<text x="389" y="290.8">8</text>
</g>
</svg>
